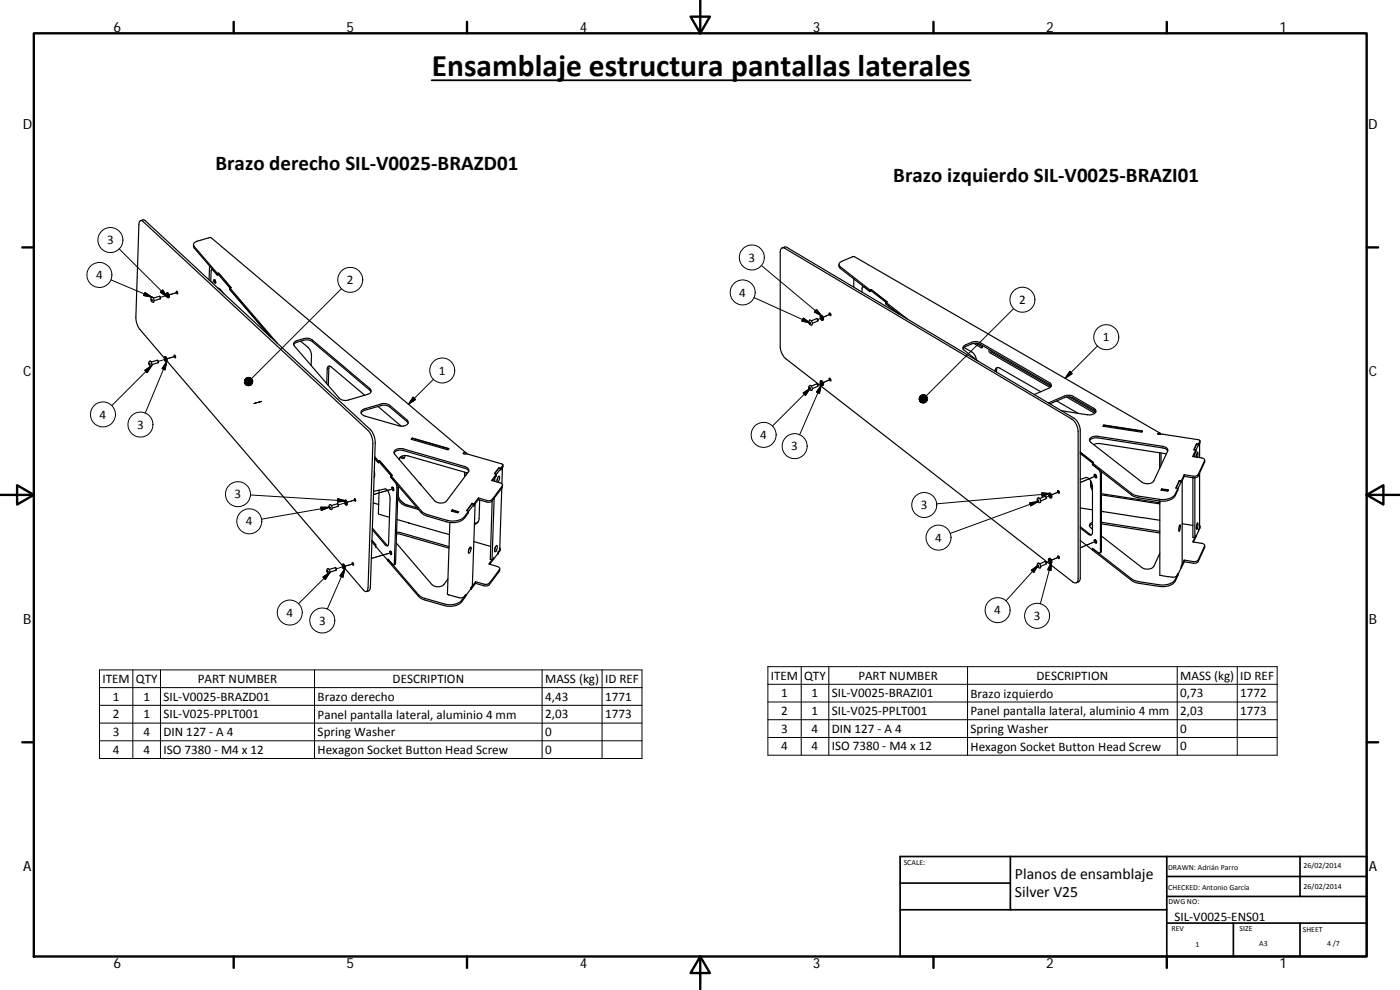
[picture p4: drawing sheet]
<svg xmlns="http://www.w3.org/2000/svg" width="420mm" height="297mm" viewBox="0 0 420 297" stroke-linecap="round" stroke-linejoin="round" font-family="sans-serif">
<g fill="none" stroke="#000" stroke-width=".3">
<path d="M35.8 74.7l14.4 14.4M228.5 79.7l18.1 15.1M33.3 84l12.3 5.2M43.5 87.8l2.1 1.4-2.5-.5zM48.8 87l1.4 2.1-2.1-1.4zM50.4 88.6l-2.3 .6M53.3 87.7l-2.5 .8M64.3 84.5l-.8 .2 .2-.1M102.5 86.6l-27 27M226.3 89.3l16.9 7.6M241.1 95.4l2.1 1.5-2.5-.6zM245 92.8l1.6 2-2.2-1.2z"/>
<path d="M246.6 95.4l-1.2 .5M249.3 94.2l-2.2 1M304.2 92.6l-26.2 26.2M43.4 111.1l2.2-1.4-1.4 2.1zM45.6 109.7l-12.1 12M49.8 107.7l-2.3 .7M50 108.5l-.5 2.5-.9-.4zM50 108.5l-6.4 15.5M52.6 106.9l-2.5 .8 2.6-.8M124 119.2l.7 .7-2.1 1.4zM130.1 113.8l-7.5 7.5M241 117.9l2.2-1.4-1.5 2.1z"/>
<path d="M243.2 116.5l-11.4 11.3M246.5 115.5l-6.5 15M246.5 115.5l-.6 2.5-.9-.4zM246.7 114.9h-.1M246.7 114.9l-1.3 .6M249.3 113.8l-2.2 1M321.1 111.4l.7 .7-2.2 1.4zM329.4 103.8l-9.8 9.7M78.5 120.4l-2.3 .7 2.3-.7M75.2 148.5l28.6 1.8M96.3 152.2h2.5l-2.4 1zM98.8 152.2l-20.3 3.6"/>
<path d="M101.4 149.6l2.4 .7-2.5 .3zM103.8 150.8l-2.2 .7M106.7 150l-2.5 .7M117.7 146.7l-5.6 1.7 5-1.5M309 150.9l2.6-.4-2.2 1.3zM311.6 150.5l-26.4 9.5M312.6 147.8l2.6 .3-2.5 .8zM315.2 148.7l-1.2 .5M315.2 148.1l-34.1 3.1M317.8 147.5l-2.2 1 2.3-1M328.5 142.9l-4.3 1.9M96.9 173.1l2.1-1.4-1.4 2.2z"/>
<path d="M99 171.7l-9.4 9.4M103.2 170l-2.3 .6M103.5 170.7l-.6 2.5-.9-.4zM103.5 170.7l-5.3 12.1M106.1 169.1l-2.6 .8 2.6-.7M117 165.9l-5.6 1.7M309.5 171.1l2.1-1.5-1.4 2.2zM311.6 169.6l-9.7 10.7M315.2 168.2l-1.2 .6M315.6 168.7l-3.4 12.5M315.6 168.7l-.2 2.5-1-.3zM317.8 167.1l-2.2 1 2.3-1"/>
<path d="M328.5 162.5l-4.3 1.9 3.8-1.6M29.9 201h162.8v26.6h-162.8zM29.9 206.3h162.8M29.9 211.6h162.8M29.9 217h162.8M39.9 201v26.6M48.2 201v26.6M94.4 201v26.6M162.7 201v26.6M180.7 201v26.6M230.5 200h152.8v26.6h-152.8zM230.5 205.3h152.8"/>
<path d="M230.5 210.6h152.8M230.5 215.9h152.8M240.5 200v26.6M248.7 200v26.6M290.4 200v26.6M353.3 200v26.6M371.3 200v26.6M29.9 222.3h162.8M230.5 221.3h152.8"/>
<circle cx="33.1" cy="72" r="3.8"/>
<circle cx="225.6" cy="77.2" r="3.7"/>
<circle cx="29.8" cy="82.5" r="3.7"/>
<circle cx="105.1" cy="84" r="3.8"/>
<circle cx="222.9" cy="87.7" r="3.8"/>
<circle cx="306.8" cy="89.9" r="3.7"/>
<circle cx="132.7" cy="111.2" r="3.8"/>
<circle cx="332" cy="101.2" r="3.7"/>
<circle cx="30.9" cy="124.3" r="3.8"/>
<circle cx="42.2" cy="127.4" r="3.7"/>
<circle cx="229.2" cy="130.5" r="3.7"/>
<circle cx="238.5" cy="133.9" r="3.8"/>
<circle cx="71.4" cy="148.3" r="3.8"/>
<circle cx="74.8" cy="156.4" r="3.8"/>
<circle cx="277.4" cy="151.5" r="3.7"/>
<circle cx="281.7" cy="161.3" r="3.8"/>
<circle cx="87" cy="183.8" r="3.7"/>
<circle cx="96.7" cy="186.2" r="3.8"/>
<circle cx="299.4" cy="183.1" r="3.7"/>
<circle cx="311.2" cy="184.8" r="3.7"/>
</g>
<g fill="none" stroke="#000" stroke-width=".36">
<path d="M42.2 66.2l-.4 .3-.1 .9-.9 27.7 .1 1.5 .9 2.1 7.5 8.7M42.2 66.2l.9-.2 .5 .2 67.6 62.8 .6 .7 .6 1.4 .2 1.8-1.4 43.2-.3 1-1 .4M42.2 66.2l.7 .2 68 63.2 .7 1.7 .3 1.8-1.4 43.2a.77 .77 0 0 1-.2 .9 .77 .77 0 0 1-.8 .2l-5.9-6.8M58.1 73.4l.2 1 6.9 8.2M62.9 79.8l-.2 4.2M234.6 74.5l.8-.1 86.3 51.4a4.9 4.9 0 0 1 1.9 3.7v44.1a.98 .98 0 0 1-.4 1.2 .98 .98 0 0 1-1.3-.2l-86.1-67a5.3 5.3 0 0 1-1.6-3.5v-28.4zM234.7 74.4l.9-.3h.4l86.3 51.4a4.7 4.7 0 0 1 1.9 3.7v44.4l-.4 .9-.8 .3M251.8 79.4v.6l.4 .5 8.9 7M45.4 89.3h.1a.45 .45 0 0 1 .5 0 .45 .45 0 0 1 .2 .5 .51 .51 0 0 1-.3 .9 .51 .51 0 0 1-.6-.7zM45.4 89.8l.2 .5zM45.6 89.9l-.2 .1M45.6 90.2h-.1"/>
<path d="M47.8 88.9l-1.8 .5M47.8 88.9l.3 .7-1.9 .6M47.9 88.9l.2 .3v.4M50.1 87.9a.85 .85 0 0 1 .7 .6 .85 .85 0 0 1-.3 .8M50.2 89.1h.1M50.3 88.8l-.1-.6 .3 .6v.2l-.2-.1M50.3 88.8l.2 .1M50.3 88.8l-.1 .3M50.3 88.2l.2 .7M50.5 88.9h.1M50.5 88.9h-.2v.4a.68 .68 0 0 0 .5-.6 .68 .68 0 0 0-.4-.6l-.1-.2a.45 .45 0 0 0-.4 .4 .45 .45 0 0 0 .2 .5l.1 .3M53 87.4l.2 .2 .1 .5a.5 .5 0 0 1-.3-.7z"/>
<path d="M63.7 80.8h-.1M64.3 83.9l.2 .2a.45 .45 0 0 1 .3 .5 .45 .45 0 0 1-.4 .3zM64.5 84.1l.2 .6M65.2 82.5l-1.4-1.6h-.3l-.2 3.6M65.3 82.1l-7-8.1a1.01 1.01 0 0 1-.1-1.1 1.01 1.01 0 0 1 1-.5l3.7-1.1 .5 .1 76.5 64.5M65.3 82.1l.3-.1 3.7 4.3M65.3 82.1l3.7 4.3M65.3 82.1l.3-.1 3.8 4.3-.4 .1M65.3 82.1l-.1 .5M65.4 86.5l.7 .3 1.1 1.3M65.6 86.5v.1M69 86.9h.1"/>
<path d="M69 86.4v.5M69 86.9l12.2 14.3M69 86.9l12.2 14.2M69 86.4l14.3 16.7M69.3 86.3l-.3 .1M69.3 86.3v.1M242.8 96.7h.2l.2 .5zM242.9 96.2a.75 .75 0 0 1 .8 .4 .75 .75 0 0 1-.3 .9l-.6-.5-.1-.4zM243.2 96.9h-.4M243.2 97.1l-.2 .1M243.5 96.3l1.6-.7 .3 .3v.4l-1.6 .7M245.2 95.6l.2 .6"/>
<path d="M246.3 94.7a.8 .8 0 0 1 .8 .5 .8 .8 0 0 1-.2 .9M246.5 95.9h.1M246.5 95.9a.63 .63 0 0 1-.5-.6 .63 .63 0 0 1 .5-.6l.1 .1a.66 .66 0 0 1 .5 .6 .66 .66 0 0 1-.5 .7l-.1-.1M246.5 95.7l-.2-.6 .3-.1a.39 .39 0 0 1 .3 .4 .39 .39 0 0 1-.3 .4l-.1-.1M246.5 95l.2 .7M246.5 95.7h.2M246.5 95.7v.2M246.7 95.7h.1M246.7 95.7h-.2v.3M248.9 93.9l.3 .1a.36 .36 0 0 1 .2 .3 .36 .36 0 0 1-.2 .4l-.3-.3zM256.2 83.7v2.4M259.2 86h-.3"/>
<path d="M261.1 87l.3-.1 4.8 3.7M261.1 87l.3-.1 4.8 3.7-.3 .1M261.1 87.5l-2.1-1.5-.3 .4v1.2M261.1 87v.5M265.9 91.2l3.9 3M265.9 90.7l-13.7-10.6a.89 .89 0 0 1-.4-1 .89 .89 0 0 1 .8-.7l3.4-1.4h.4l91.8 53M265.9 90.7v.5l3.8 2.9M265.9 90.7l6.5 5.1M265.9 91.2h.1M266.2 90.6l-.3 .1M266.2 90.6h.1M44.7 109l.3 .5z"/>
<path d="M44.8 108.5a.39 .39 0 0 1 .5-.1 .39 .39 0 0 1 .2 .4v.2a.5 .5 0 0 1-.2 .9 .5 .5 0 0 1-.6-.7zM44.9 109.1l-.2 .1M45 109.4h-.2M45.4 108.6l1.8-.5 .3 .4v.3l-1.9 .6M47.3 108.1l.2 .7M49.4 107.1a.9 .9 0 0 1 .4 1.4l-.4-.6zM49.5 107.1a.84 .84 0 0 1 .6 .5 .84 .84 0 0 1-.2 .9M49.6 108.1l-.1-.6 .2-.1a.41 .41 0 0 1 .2 .4 .41 .41 0 0 1-.2 .4l-.1-.1M49.6 108.3h.1M49.6 108.1h.2M49.6 108.1v.2M49.6 107.4l.2 .7"/>
<path d="M49.7 107.9l.2 .2M49.8 108.1h.1M49.8 108.1l-.2 .3M50.2 108.4l52.6 61.3M52.3 106.6l.2 .1a.38 .38 0 0 1 .3 .3 .38 .38 0 0 1-.3 .4zM88.1 103.4l.8-.6 2.3-.7a2.95 2.95 0 0 1 2.5 .4l17.3 14.6 .3 .5M88.3 102.8l.6-.5 2.3-.7a2.95 2.95 0 0 1 2.5 .4l17.3 14.6a1 1 0 0 1 .3 1.1 1 1 0 0 1-1 .6l-5.8 1.7a2.83 2.83 0 0 1-2.7-.5l-13.5-15.7-.2-.6zM90.2 102.4l2.4 2a3.5 3.5 0 0 1 .9 2.3l-.1 3M98.1 115.1l.1-4.4a.69 .69 0 0 1 .3-.8 .69 .69 0 0 1 .9 .2l10.1 8.5M98.9 109.9l-.4 5.7M242.8 116.3l.4 .4zM242.9 115.7a.76 .76 0 0 1 .8 .5 .76 .76 0 0 1-.3 .9l-.4-.2-.3-.5z"/>
<path d="M243 115.7h.1M243.1 116.4l-.3 .1M243.1 116.4l.1 .1M243.2 116.7h-.2M243.5 115.9l1.6-.7 .3 .3v.4l-1.6 .7M245.2 115.2l.2 .6M246.3 114.3a.8 .8 0 0 1 .8 .5 .8 .8 0 0 1-.2 .9M246.5 114.6l.2 .7M246.5 115.5h.1M246.5 115.5a.81 .81 0 0 1-.1-1.2 .76 .76 0 0 1 .6 .6 .76 .76 0 0 1-.4 .8l-.1-.1M246.5 115.3l-.2-.6a.38 .38 0 0 1 .5 .2 .38 .38 0 0 1-.2 .5l-.1-.1M246.5 115.3v.2"/>
<path d="M246.5 115.3h.2M246.7 115.3h.1M246.7 115.3h-.2v.3M248.9 113.5l.3 .1a.39 .39 0 0 1 .2 .3 .39 .39 0 0 1-.2 .4zM289 104.7l.5-.6 2.1-.9 1.2-.2 1.2 .2 20.9 12.1 .6 .5M289.3 104.3l2.3 1.3a3.2 3.2 0 0 1 1.4 2.3M292.2 103l2.3 1.4 .3-.2v-.5M293 103l1.8 1.1M293.6 108.4l-4.2-3.3a.88 .88 0 0 1-.4-1 .88 .88 0 0 1 .8-.6l1.8-.8a3.3 3.3 0 0 1 2.6 .1l20.7 12a.89 .89 0 0 1 .6 .9 .89 .89 0 0 1-.8 .8l-4.3 1.9M294.8 104.1h.1M296.9 104.8l-.1 .6 .5 .5 17.9 10.4M297.2 105.1l.5 .6 17.7 10.3"/>
<path d="M298.7 111.4a.88 .88 0 0 1 .3-1 .88 .88 0 0 1 1.1 .1l12.2 7M299.3 110.3l-.2 1.4M320.1 119.1l8.4 4.9M320.9 119.1l7.9 4.6M108.4 123.9l1-.8 5-1.4a2.95 2.95 0 0 1 2.5 .4l5.6 4.9M108.5 123.2l.9-.5 5-1.5a2.95 2.95 0 0 1 2.6 .4l5.1 4.4a1.08 1.08 0 0 1 .2 1.3 1.08 1.08 0 0 1-1.2 .5h-1.4l-10.2-3a1.17 1.17 0 0 1-1-1.6zM112.4 137.5l1.2 1.3v-.5M112.5 137.1l1.1 1.2M113.4 122l7 5.9M113.6 138.3l.3-.1 3.8 4.4M113.6 138.3l13.1 15.3 1.3 .7 6.1 1.8a5.4 5.4 0 0 0 5.3-1.1l1.2-1.6M113.6 138.3l.3-.1 3.8 4.4-.4 .1v.5l9.3 10.9 1.3 .7 6.2 1.8a5.4 5.4 0 0 0 5.3-1.1l1.2-1.6v-.5"/>
<path d="M118.3 136a2.26 2.26 0 0 1 2.7-.8l18.5 5.3 .8 .4 .4 .5M118.5 135.1a2.79 2.79 0 0 1 2.5-.4l18.5 5.3a1.18 1.18 0 0 1 1.1 1.6l-6.5 8.7a2.73 2.73 0 0 1-3.7 0l-11.9-14-.3-.6zM119.7 137.8a2.08 2.08 0 0 1 2.7-1l17.9 5.1M120.1 137.2l-.2 .7M120.6 136.9l.8 .5M121.5 136.7a.74 .74 0 0 1-.4 .9 .74 .74 0 0 1-.9-.4M121.5 136.7h.1M123.5 131.8l.3-.3 10.9 3.2M123.7 131.4l11 3.2-.2 .4-11.1-3.2zM123.7 131.4v.2M140.1 136.2a.53 .53 0 0 0-.5-.4 .53 .53 0 0 0-.5 .3l1.1 .1 10.5 3 .2 .4-.6 .9M150.9 139.5v.5l-.6 .9"/>
<path d="M314.6 120.9l5.1-2.2a3.1 3.1 0 0 1 2.4 .2l6.2 3.6a.97 .97 0 0 1 .6 1.2 .97 .97 0 0 1-1.1 .7l-1.4 .1-7.9-1.3M315.1 121.2l4.4-1.9a3.1 3.1 0 0 1 2.6 .1l6.2 3.6 .6 .6M317.1 120.3l6.4 3.7M324.2 136.1l15.6 12.1 1.9 .7 6.1 .9a4.8 4.8 0 0 0 4.9-1.6l.8-1.7M327 132.2a2.32 2.32 0 0 1 2.5-.8l19.5 3 .8 .3 .6 .6M327.2 131.4a2.76 2.76 0 0 1 2.3-.5l19.5 3a1.31 1.31 0 0 1 1.4 1.5l-4.1 8.9a2.72 2.72 0 0 1-3.6 .4l-15.3-12-.4-.7zM327.9 139.4l2 1.6 .4 1.2-.1 23.4-.1 .3h-.4l-1.8-1.4v.5M327.9 139.4h.1M328.2 138.8l-.3 .1v.5M328.2 138.8h.1M328.2 138.8l-4-3.1 4 3.1-.3 .2v.4l11.9 9.3 1.9 .7 6.1 .9a4.8 4.8 0 0 0 4.9-1.6l.8-1.7v-.5M328.3 133.4l.9-.3h1l19.8 3.1"/>
<path d="M331.2 127.9l.1-.3 11.6 1.8M331.2 127.5v.3M331.2 127.5l11.7 1.8-.2 .4-11.6-1.8zM347.5 130.2l.1 .1M347.5 130.2a.46 .46 0 0 1 .5-.3 .46 .46 0 0 1 .4 .3M347.6 130.3l1.1-.1 11.1 1.8 .3 .2-.4 1M348 135.9v4.6M348.4 135.9v3.7M358.3 135l.8-1.8 .6 .1-.9 1.8M358.8 135l-.9 2 3 .5 .6 .6-1.9 4.3-1 .5-3.2-.5M358.8 135.5l-.6 1.5M358.8 135.5h.1"/>
<path d="M358.8 135v.5M358.9 135.5l-.3 .7v.9M359 137.1l.4-1.5v1.6M359.1 133.1v.2M359.7 133.2l-.6-.1-.8 1.9h.5M359.7 133.2v.5l.3-.7v4.3M360.1 132.2l-.4 1.4M361.5 138.1v.6l-2.2 4.4-.9 .3-3-.5M98.8 152l.2 .5zM98.8 151.6l.1-.1a.46 .46 0 0 1 .5 0 .46 .46 0 0 1 .2 .5 .51 .51 0 0 1-.3 .9 .51 .51 0 0 1-.6-.7zM99 152.2h-.2M99 152.4l-.1 .1"/>
<path d="M99.5 151.7l1.8-.5 .3 .5-.1 .2-1.8 .5M101.3 151.2l.2 .6M103.5 150.1a.84 .84 0 0 1 .7 .6 .84 .84 0 0 1-.3 .9M103.7 151.4h.1M103.7 151.1l-.1-.7 .3 .5v.3h-.2M103.7 151.1h.2M103.7 151.1v.3M103.7 150.4l.2 .7M103.9 151.1v.1M103.9 151.2h-.2l.1 .3a.47 .47 0 0 0 .4-.3 .47 .47 0 0 0-.2-.6l-.4-.5a.77 .77 0 0 0 .1 1.3M103.9 151.2h.1M106.4 149.6l.2 .1a.37 .37 0 0 1 .2 .4 .37 .37 0 0 1-.2 .3z"/>
<path d="M111.7 158.5l4.7 5.2M112 150.9l1.7 .5M112.1 147.4l3.5-.7a2.92 2.92 0 0 1 1.5 3l-.5 13.3a.56 .56 0 0 1-.2 .7 .56 .56 0 0 1-.8-.2l-3.9-4.5M112.3 141.5l.1 1.1-.1 .6M113.8 147.1l-.3 7.1 3.4 1M117.3 143.2h.1M117.3 143.2l1.4 1.6 .4 1.2-.9 23.4h-.3l-1.5-1.6v.4M117.7 142.6l-.4 .1v.5M117.7 142.6h-.1M117.7 146.2a.67 .67 0 0 1 .3 1l-.3-.5zM118 146.3l.2 .7M119 159.7h.9l14.9 4.3"/>
<path d="M119.1 155.9l3.6 1M119.4 149.4a3.7 3.7 0 0 0 2.5 2.4l3.7 1.1M119.4 145.6l-.7 23.3-.1 .4-.5 .2M119.6 145.9l-.1 2.4a3.6 3.6 0 0 0 2.7 3.2l3 .9M120.3 150.2l1 .9M121.3 151.1h.1M122.6 156.9l12.3 3.5M122.6 156.9h.1M125.8 144.8l.6 .8M135 156.8l-.7 21.5 .4 .1M135.7 153.2l1.8 .5M135.7 153.2l-.1 .2"/>
<path d="M135.8 153l1.9 .5-.3 .4-1.9-.5zM135.8 153v.2M139.5 141.7l-.1 1.4M139.9 141.8v.7M141.6 151.2l-1.5 2M141.6 151.2l.6 .2M141.7 151v.2M141.7 151l.5 .2M141.7 151l-1.7 2.2 .6 .2M142.2 151.4v.3M142.2 151.4l-1.6 2.1M142.2 151.2v.5"/>
<path d="M142.6 151.2l-.8 24.6-2 3M143.5 156.5l-1.1 .6M143.5 149.9l-1.3 1.8M143.6 149.4l-.1 .5M143.6 149.4l-1.4 1.8M144 150l-.2 5.7a1.79 1.79 0 0 1-1.4 1.7M147.7 150.3l-.6 17.5 .6 .2M147.9 144.1v.2M148.3 149.5l-.6 18.5M148.9 142.7h.1M148.9 142.3l-1.4 1.8 2.8 .8 .5 .5-.1 .4-3.3 4.3-1 .1-2.8-.8M148.9 142.3h.1"/>
<path d="M148.9 142.3v.4l-1.1 1.5M149 142.7l-.5 .7v1M149 142.3v.4M149.1 144.6l.1-.8a.59 .59 0 0 1 .7-.8l-.1 .9-.3 .8M149.4 143.4l-.2 .7M149.7 140.4v.1M149.7 140.4l.6 .2M149.7 140.4l-1.2 1.7M150.3 140.5l-.6-.1-1.3 1.7 .5 .2M150.3 140.5v.1M150.3 140.6l-1.3 1.7M150.3 140.6v.4"/>
<path d="M150.6 146.5l-.6 18.3-.6 1.2M150.8 140.3l-.2 4.9M150.8 140.3l-.5 .7M150.8 145.6l-.1 .7-3.3 4.3h-1.3l-2.6-.7M311.4 150l.3 .5zM311.4 149.5a.77 .77 0 0 1 .8 .4 .77 .77 0 0 1-.1 .9l-.7-.4zM311.6 149.4h.1M311.7 150.2h-.3M311.7 150.4l-.1 .1M312 149.6l1.6-.7 .4 .4-.1 .3-1.6 .7M313.7 148.9l.1 .1M313.8 149l.2 .5"/>
<path d="M314.8 148a.82 .82 0 0 1 .8 .5 .82 .82 0 0 1-.2 .9M314.9 148.3l.2 .1a.4 .4 0 0 1 .3 .3 .4 .4 0 0 1-.2 .4l-.3-.4zM315 149.2h.1M315 148.3l.2 .7M315 149h.2M315 149v.2M315.2 149h.1M315.3 149h-.2l.1 .4a.66 .66 0 0 0 .4-.7 .66 .66 0 0 0-.4-.6l-.3-.1a.73 .73 0 0 0 .1 1.2M315.3 149h.1M317.5 147.2l.3 .2 .1 .5a.46 .46 0 0 1-.4-.2 .46 .46 0 0 1 0-.5zM324.2 152.4l3.7 .6M324.2 143.8l1.7-.5a2.62 2.62 0 0 1 2 2.8v13.5a.7 .7 0 0 1-.3 .9 .7 .7 0 0 1-.9-.2l-2.5-1.9"/>
<path d="M324.2 158l2.9 2.3 .5 .1M327.3 144.3l.1 1.9 .5 .9M327.5 144.5v1l.4 1M327.9 157.2l-.9 .7M327.9 156.7a.91 .91 0 0 0-.9 .6 .91 .91 0 0 0 .4 1l.5 .4M328.5 142.3a.61 .61 0 0 1 .5 .4 .61 .61 0 0 1-.1 .7l-.4-.5zM328.7 142.3l.4 .9M328.9 142.5l.2 .5M330.5 141.5v23.9l-.5 .5M330.5 153.4l.7 .1M330.5 157.2l17.6 2.7M330.5 148.5l17.6 2.7"/>
<path d="M330.5 156.7l17.6 2.7M330.5 148.1l17.6 2.8M331.1 153.5l17 2.6M331.2 153.5h.1M348.1 150.3v22.3l2.4 .4M348.6 146.7l2 .3-.1 .4-2-.3zM348.6 146.7v.2M348.6 146.9l-.1 .2M348.6 146.9l2 .3-.1 .2M353.9 144.2l-1 2.2 .6 .1M353.9 144.2v.1M353.9 144.2l.7 .1"/>
<path d="M353.9 144.3l.6 .1M353.9 144.3l-.9 2.2M354 157.5l.2 .1 .1 .5-.4 1.3-.1-.9zM354.5 144.4l-1 2.2M354.5 144.4l.1 .4M354.6 144.3v.5M354.8 157.1l3.2 .5M354.8 144.3v25l-.3 .6M355.4 142.9l-.8 1.9M355.4 142.4v.5M355.4 142.4l-.8 1.9M358 143.3v17.9l.6 .1"/>
<path d="M358.6 143.4v17.9M359.4 156.9l.1 .7-.3 1.2a.54 .54 0 0 1-.1-.9zM359.7 159.3l-.8 1.8M360 141.9v16.3l-.3 1.1M360 157.7v.4M360.1 157.9l-.4 1.4M98.2 171.2l.2 .5zM98.2 170.7a.8 .8 0 0 1 .8 .4 .8 .8 0 0 1-.1 .9 .79 .79 0 0 1-.8-.4 .79 .79 0 0 1 .1-.9zM98.4 171.4h-.2M98.4 170.6h.1M98.4 171.6l-.1 .1M98.8 170.9l1.8-.6 .2 .3v.5l-1.8 .5"/>
<path d="M100.7 170.3l.2 .3v.5M102.9 169.3a.85 .85 0 0 1 .4 1.5M103 170.6h.1M103 170.3v-.7l.3 .6-.1 .3-.2-.2M103 170.3h.2M103 170.3v.3M103.1 169.6l.1 .7M103.1 170.1l.2 .2M103.2 170.3h.1M103.3 170.3h-.3l.2 .5a.92 .92 0 0 0-.4-1.5v.7l.2 .6M103.3 170.3v.1M105.8 168.8l.2 .2v.6z"/>
<path d="M111.6 162.6l1.1 1.4M111.6 162.2l1.1 1.3M111.6 162.1l1.1 1.3v.6M112.7 163.9l3.7 4.3M116.4 168.2h.1M116.5 167.8l9.6 11.1 1.4 .6 5.8 1.7a5.3 5.3 0 0 0 5.2-1.1l1.3-1.6-.1 .5-1.2 1.6a5.2 5.2 0 0 1-5.2 1.1l-6.2-1.8-1-.5-9.6-11.1zM117 165.3l.4 .2 .1 .9-.5-.5zM117.3 165.5l.2 .7M118.9 162.9l10.7 12.5a2.79 2.79 0 0 0 3.6 0l1.2-1.7M119 160.2h.9l14.9 4.3M134.7 178.4l1.8 .6M134.7 178.4v.1"/>
<path d="M136.5 179h.1M139.7 178.5h.1M139.7 178.5a1.53 1.53 0 0 1-1.9 .8l-1.3-.3M140.8 164.6l-.2 .8M141.1 164.1a1.35 1.35 0 0 1-.4 1.9l-.1-.8zM141.3 176.7l.1 .1M141.4 176.3h.1M141.4 176.3v.5M142.2 162.5l5.1 1.5M142.7 175l-1.3 1.8M142.7 174.5l-1.3 1.8M142.7 174.5v.5"/>
<path d="M147.6 168l-.9 1.2 2.6 .8 .7 .6-3.1 4.3-.6 .4h-.8l-2.8-.8M148.1 167.7l.1 .1M148.1 167.4v.5l-1.1 1.4M148.2 167.8v-.5l-.5 .7M148.6 164.3h.1M148.7 164.2l-.2 .7M149 163.7h.2v.9a.76 .76 0 0 1-.7 .9l.1-1.1zM149.4 166.1h.1M149.4 166l-1.2 1.8M150 170.7l-.2 .7-3.1 4.2-1.2 .2-2.8-.8M150 164.4v.5M150.1 164.6v.5l-.7 1"/>
<path d="M311.4 169.6l.3 .5zM311.4 169.1a.73 .73 0 0 1 .8 .4 .73 .73 0 0 1-.2 .9l-.7-.5zM311.4 169.8h.3M311.6 169h.1M311.7 170l-.1 .1M312 169.2l1.6-.7 .4 .3-.1 .4-1.6 .7M313.7 168.5l.3 .6M314.8 167.6a.82 .82 0 0 1 .8 .5 .82 .82 0 0 1-.2 .9M314.9 167.9h.2a.4 .4 0 0 1 .3 .4 .4 .4 0 0 1-.2 .4zM315 168.8h.1M315 167.9l.2 .7M315 168.6v.2"/>
<path d="M315 168.6h.2M315.2 168.6h.1M315.3 168.6h-.2l.1 .4a.7 .7 0 0 0 .4-.7 .7 .7 0 0 0-.5-.7h-.2a.72 .72 0 0 0 .1 1.2M315.3 168.6v.1M317.5 166.8l.2 .1a.37 .37 0 0 1 .3 .3 .37 .37 0 0 1-.3 .4zM324.2 162.2l3.7 2.8M327.9 165h.1M327.9 164.6l11.9 9.3 1.9 .6 6.1 1a4.9 4.9 0 0 0 4.9-1.7l.8-1.7v.6l-.8 1.6a4.6 4.6 0 0 1-4.9 1.6l-6.1-.9-1.9-.7-11.9-9.2zM328.5 161.9a.61 .61 0 0 1 .5 .4 .61 .61 0 0 1-.1 .7l-.4-.5zM328.7 161.9l.4 .9zM328.9 162.1l.2 .5M330.5 160.8l12.2 9.5a2.83 2.83 0 0 0 3.6-.4l1.8-3.9"/>
<path d="M353.5 172.1h.1M353.5 172.1a1.4 1.4 0 0 1-1.7 1.1l-1.4-.2M354.4 170.3l.2 .1M354.5 169.9h.1M354.5 169.9l-1 2.5M354.6 169.9v.5M355.4 168.6l-.8 1.8M355.4 168.1l-.8 1.8M355.4 168.1v.5M358.6 161.3l-.7 1.3 3 .5 .6 .5-1.9 4.4-1.2 .5-3-.4M358.6 161.3l.3-.6-.7 1.9M358.8 161.1h.1"/>
<path d="M361.5 163.7v.7l-2.2 4.4-.9 .2-3-.4"/>
</g>
<g fill="#000">
<circle cx="142.2" cy="151.7" r=".18"/>
<circle cx="112.7" cy="164" r=".18"/>
<circle cx="116.5" cy="167.8" r=".18"/>
<circle cx="149.4" cy="166.1" r=".18"/>
</g>
<g fill="none" stroke="#000" stroke-width=".71">
<path d="M10.1 10h400.1v277h-400.1zM70.1 6.6v3.4M140.2 6.6v3.4M207.3 5h5.8l-2.9 5zM210.2 0v10M280.2 6.6v3.4M350.2 6.6v3.4M6.7 74.2h3.4M410.2 74.2h3.4M.2 148.5h9.9M5.1 145.6l5 2.9-5 2.9zM410.2 148.5l5-2.9v5.8z"/>
<path d="M410.2 148.5h9.9M6.7 222.7h3.4M410.2 222.7h3.4M70.1 287v3.4M140.2 287v3.4M210.2 287l2.9 5h-5.8zM210.2 287v10M280.2 287v3.4M350.2 287v3.4"/>
</g>
<path d="M270.1 257h140.1v30h-140.1zM303.2 257v16M350.2 257v30M390.2 257v12M270.1 265h33.1M270.1 273h80.1M350.2 277h60M350.2 269h60M350.2 263h60M370.2 277v10M390.2 277v10" fill="none" stroke="#000" stroke-width=".51"/>
<path d="M129.5 24.1h161.8" fill="none" stroke="#000" stroke-width=".53"/>
<g fill="#000" stroke="#000" stroke-width=".3">
<path d="M43.5 87.8l2.1 1.4-2.5-.5zM48.8 87l1.4 2.1-2.1-1.4zM241.1 95.4l2.1 1.5-2.5-.6zM245 92.8l1.6 2-2.2-1.2zM43.4 111.1l2.2-1.4-1.4 2.1zM50 108.5l-.5 2.5-.9-.4zM73.7 115.4l.5 .2zM73.7 115.4l.7 .3zM73.7 115.4l1 .3zM73.7 115.4l1.3 .3zM73.7 115.4l1.5 .2zM73.7 115.4h1.7l-.2 .2z"/>
<path d="M73.7 115.4l1.9-.2-.2 .2zM73.7 115.4l2-.4-.1 .2zM73.7 115.4l2.1-.7-.1 .3zM73.7 115.4l2.2-1-.1 .3zM73.7 115.4l2.1-1.2 .1 .2zM73.7 115.4l2-1.5 .1 .3zM73.7 115.4l1.9-1.7 .1 .2zM75.4 113.5l.2 .2-1.9 1.7zM75.2 113.3l.2 .2-1.7 1.9zM74.9 113.3h.3l-1.5 2.1zM74.6 113.2l.3 .1-1.2 2.1zM74.4 113.3l.2-.1-.9 2.2z"/>
<path d="M74.1 113.3h.3l-.7 2.1zM73.9 113.5l.2-.2-.4 2.1zM73.7 113.6l.2-.1-.2 1.9zM73.7 113.6v1.8l-.2-1.5zM73.5 113.9l.2 1.5zM73.4 114.1l.3 1.3zM73.4 114.4l.3 1zM73.4 114.7l.3 .7zM73.4 114.9l.3 .5zM73.6 115.2l.1 .2zM124 119.2l.7 .7-2.1 1.4zM241 117.9l2.2-1.4-1.5 2.1z"/>
<path d="M246.5 115.5l-.6 2.5-.9-.4zM321.1 111.4l.7 .7-2.2 1.4zM276.2 120.5l.5 .3zM276.2 120.5l.8 .4zM276.2 120.5l1 .4zM276.2 120.5l1.3 .3zM276.2 120.5l1.5 .3zM276.2 120.5l1.7 .1-.2 .2zM276.2 120.5l1.9-.1-.2 .2zM276.2 120.5l2-.4-.1 .3zM276.2 120.5l2.2-.6-.2 .2zM276.2 120.5l2.2-.9v.3z"/>
<path d="M276.2 120.5l2.1-1.1 .1 .2zM276.2 120.5l2-1.4 .1 .3zM276.2 120.5l1.9-1.6 .1 .2zM277.9 118.7l.2 .2-1.9 1.6zM277.7 118.5l.2 .2-1.7 1.8zM277.4 118.4l.3 .1-1.5 2zM277.2 118.4h.2l-1.2 2.1zM276.9 118.4h.3l-1 2.1zM276.6 118.5l.3-.1-.7 2.1zM276.4 118.6l.2-.1-.4 2zM276.4 118.6l-.2 1.9v-1.7zM276.2 118.8v1.7l-.2-1.5z"/>
<path d="M276 119l.2 1.5zM275.9 119.3l.3 1.2zM275.9 119.5l.3 1zM275.9 119.8l.3 .7zM275.9 120.1l.3 .4zM276.1 120.3l.1 .2zM96.3 152.2h2.5l-2.4 1zM101.4 149.6l2.4 .7-2.5 .3zM309 150.9l2.6-.4-2.2 1.3zM312.6 147.8l2.6 .3-2.5 .8zM96.9 173.1l2.1-1.4-1.4 2.2zM103.5 170.7l-.6 2.5-.9-.4z"/>
<path d="M309.5 171.1l2.1-1.5-1.4 2.2zM315.6 168.7l-.2 2.5-1-.3z"/>
</g>
<text font-size="9.4" x="129.6" y="22.8">Ensamblaje estructura pantallas laterales</text>
<g font-size="6.3">
<text x="64.7" y="51.1">Brazo derecho SIL‐V0025‐BRAZD01</text>
<text x="268.1" y="54.7">Brazo izquierdo SIL‐V0025‐BRAZI01</text>
</g>
<g font-size="4.7">
<text x="304.6" y="263.9">Planos de ensamblaje</text>
<text x="304.6" y="269.3">Silver V25</text>
</g>
<g font-size="4.2">
<text x="34" y="9.6">6</text>
<text x="104" y="9.6">5</text>
<text x="174" y="9.6">4</text>
<text x="244" y="9.6">3</text>
<text x="314" y="9.6">2</text>
<text x="384" y="9.6">1</text>
<text x="6.8" y="38.7">D</text>
<text x="410.6" y="38.7">D</text>
<text x="7" y="112.9">C</text>
<text x="410.8" y="112.9">C</text>
<text x="7" y="187.1">B</text>
<text x="410.8" y="187.1">B</text>
<text x="7" y="261.3">A</text>
<text x="410.8" y="261.3">A</text>
<text x="34" y="290.4">6</text>
<text x="104" y="290.4">5</text>
<text x="174" y="290.4">4</text>
<text x="244" y="290.4">3</text>
<text x="314" y="290.4">2</text>
<text x="384" y="290.4">1</text>
</g>
<g font-size="3.9">
<text x="32.1" y="73.3">3</text>
<text x="28.8" y="83.8">4</text>
<text x="224.6" y="78.5">3</text>
<text x="104.1" y="85.2">2</text>
<text x="221.9" y="89">4</text>
<text x="305.8" y="91.2">2</text>
<text x="331" y="102.4">1</text>
<text x="131.7" y="112.4">1</text>
<text x="29.9" y="125.6">4</text>
<text x="41.2" y="128.7">3</text>
<text x="228.2" y="131.7">4</text>
<text x="237.5" y="135.1">3</text>
<text x="70.4" y="149.5">3</text>
<text x="276.4" y="152.8">3</text>
<text x="73.8" y="157.6">4</text>
<text x="280.6" y="162.6">4</text>
<text x="86" y="185">4</text>
<text x="298.4" y="184.3">4</text>
<text x="95.7" y="187.4">3</text>
<text x="310.2" y="186">3</text>
<text x="231.3" y="203.9">ITEM</text>
<text x="241.4" y="203.9">QTY</text>
<text x="257.6" y="203.9">PART NUMBER</text>
<text x="311.1" y="203.9">DESCRIPTION</text>
<text x="372.2" y="203.9">ID REF</text>
<text x="30.8" y="204.9">ITEM</text>
<text x="40.8" y="204.9">QTY</text>
<text x="59.3" y="204.9">PART NUMBER</text>
<text x="117.8" y="204.9">DESCRIPTION</text>
<text x="163.6" y="205">MASS (kg)</text>
<text x="181.6" y="204.9">ID REF</text>
<text x="234.4" y="209.2">1</text>
<text x="243.6" y="209.2">1</text>
<text x="249.6" y="209.2">SIL‐V0025‐BRAZI01</text>
<text x="291.3" y="209.3">Brazo izquierdo</text>
<text x="354.2" y="209.2">0,73</text>
<text x="354.2" y="204">MASS (kg)</text>
<text x="372.2" y="209.2">1772</text>
<text x="33.9" y="210.2">1</text>
<text x="33.9" y="215.5">2</text>
<text x="43" y="210.2">1</text>
<text x="43" y="215.5">1</text>
<text x="49.1" y="210.2">SIL‐V0025‐BRAZD01</text>
<text x="49.1" y="215.5">SIL‐V025‐PPLT001</text>
<text x="95.3" y="210.3">Brazo derecho</text>
<text x="95.3" y="215.6">Panel pantalla lateral, aluminio 4 mm</text>
<text x="163.6" y="210.2">4,43</text>
<text x="163.6" y="215.5">2,03</text>
<text x="181.6" y="210.2">1771</text>
<text x="181.6" y="215.5">1773</text>
<text x="234.4" y="214.5">2</text>
<text x="243.6" y="214.5">1</text>
<text x="249.6" y="214.5">SIL‐V025‐PPLT001</text>
<text x="291.3" y="214.6">Panel pantalla lateral, aluminio 4 mm</text>
<text x="354.2" y="214.5">2,03</text>
<text x="372.2" y="214.5">1773</text>
<text x="33.9" y="220.9">3</text>
<text x="43" y="220.9">4</text>
<text x="49.1" y="220.9">DIN 127 ‐ A 4</text>
<text x="95.3" y="220.9">Spring Washer</text>
<text x="163.6" y="220.9">0</text>
<text x="234.4" y="219.9">3</text>
<text x="243.6" y="219.9">4</text>
<text x="249.6" y="219.9">DIN 127 ‐ A 4</text>
<text x="291.3" y="219.9">Spring Washer</text>
<text x="354.2" y="219.9">0</text>
<text x="33.9" y="226.1">4</text>
<text x="43" y="226.1">4</text>
<text x="49.1" y="226.2">ISO 7380 ‐ M4 x 12</text>
<text x="95.3" y="226.3">Hexagon Socket Button Head Screw</text>
<text x="163.6" y="226.2">0</text>
<text x="234.4" y="225.2">4</text>
<text x="243.6" y="225.2">4</text>
<text x="249.6" y="225.2">ISO 7380 ‐ M4 x 12</text>
<text x="291.3" y="225.2">Hexagon Socket Button Head Screw</text>
<text x="354.2" y="225.2">0</text>
<text x="352.5" y="276.2">SIL‐V0025‐ENS01</text>
</g>
<g font-size="2.4">
<text x="271.2" y="259.7">SCALE:</text>
<text x="350.6" y="260.9">DRAWN: Adrián Parro</text>
<text x="391.2" y="260.6">26/02/2014</text>
<text x="350.6" y="267">CHECKED: Antonio García</text>
<text x="391.2" y="266.6">26/02/2014</text>
<text x="350.7" y="271.4">DWG NO:</text>
<text x="351.6" y="279.3">REV</text>
<text x="372" y="279.4">SIZE</text>
<text x="391" y="279.6">SHEET</text>
<text x="358.7" y="284.1">1</text>
<text x="377.9" y="283.8">A3</text>
<text x="398.3" y="283.8">4 /7</text>
</g>
</svg>
